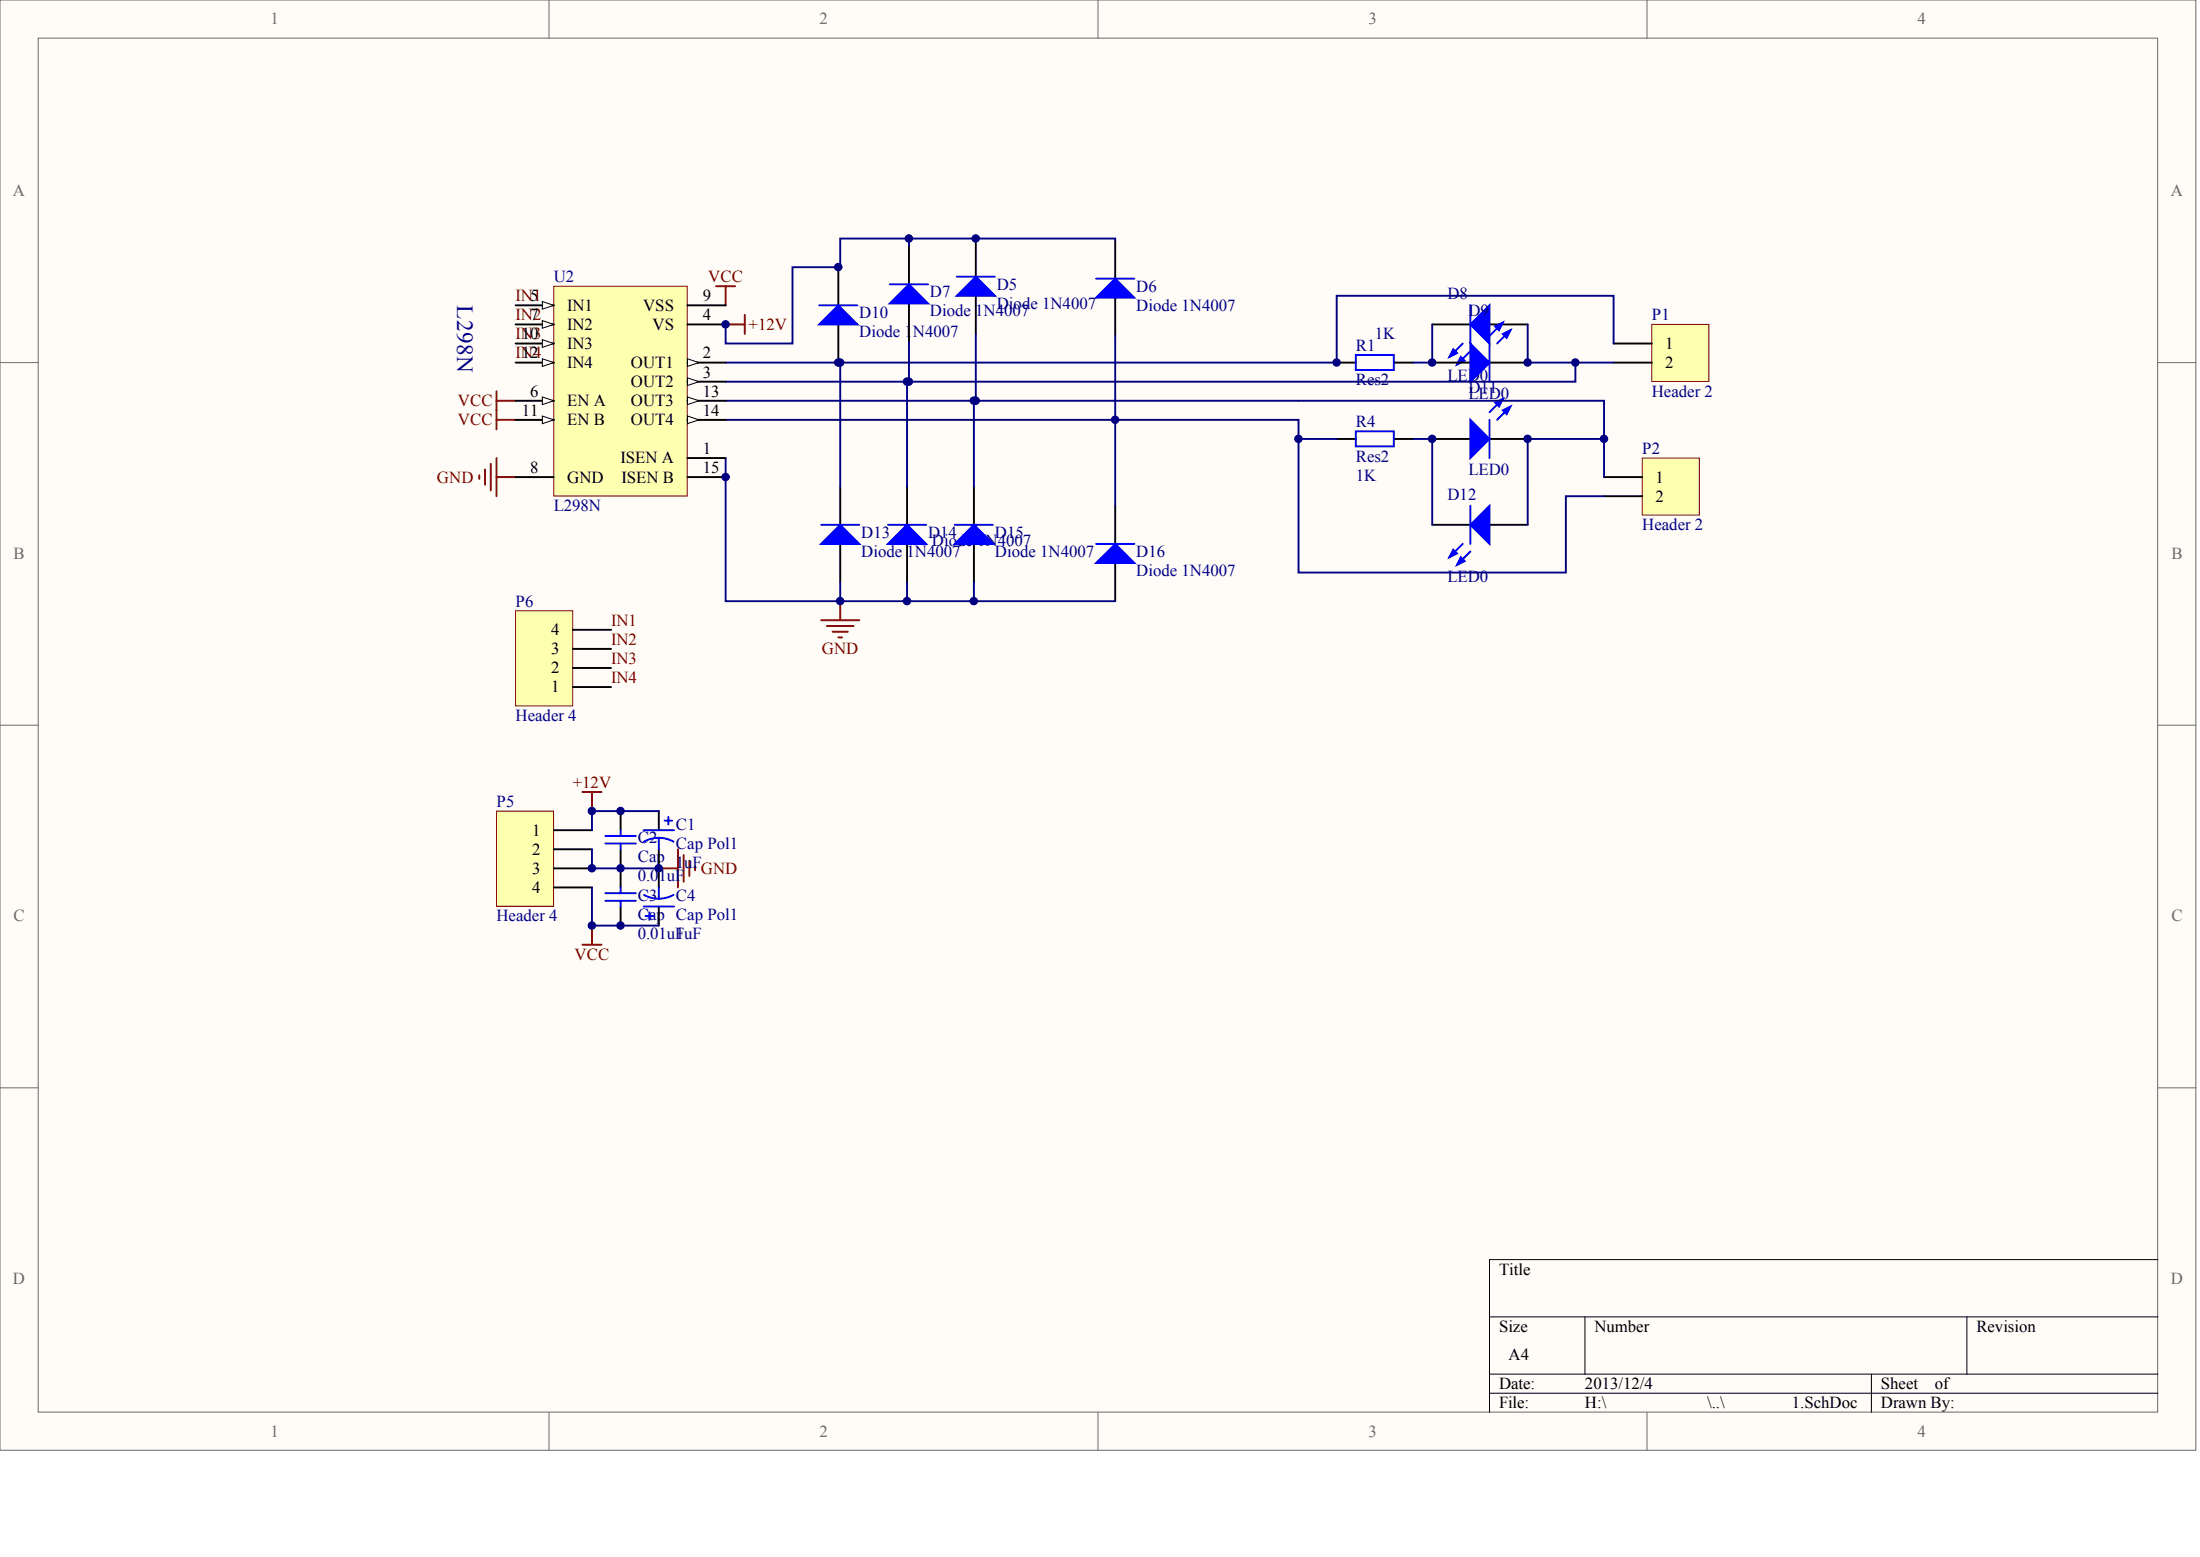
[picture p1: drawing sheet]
<svg xmlns="http://www.w3.org/2000/svg" width="840mm" height="594mm" viewBox="0 0 840 594" stroke-linecap="round" stroke-linejoin="round" font-family="sans-serif">
<g fill="#fffcf8" stroke="#696969" stroke-width=".38">
<path d="M0 0h838v553.4h-838z"/>
<path d="M14.6 14.6h808.8v524.2h-808.8z"/>
</g>
<path d="M209.5 0v14.6M419 0v14.6M628.6 0v14.6M0 138.4h14.6M823.5 138.4h14.6M0 276.7h14.6M823.5 276.7h14.6M0 415.1h14.6M823.5 415.1h14.6M209.5 538.9v14.5M419 538.9v14.5M628.6 538.9v14.5" fill="none" stroke="#696969" stroke-width=".38"/>
<path d="M823.5 480.6h-255.1v58.3M568.4 502.5h255.1M604.9 502.5v21.8M750.6 502.5v21.8M568.4 524.3h255.1M568.4 531.6h255.1M714.2 524.3v14.6" fill="none" stroke="#000" stroke-width=".38"/>
<g fill="none" stroke="#000" stroke-width=".73">
<path d="M346.9 93.9v14.6M372.4 91v14.6M425.6 91.7v14.6M319.9 101.9v14.6M346.9 115.8v14.5M372.4 112.9v14.5M425.6 113.6v14.6M319.9 123.8v14.6M510.1 138.4h7.3M532 138.4h7.3M546.6 123.8h14.6M546.6 138.4h14.6"/>
<path d="M568.4 123.8h14.6M568.4 138.4h14.6M510.1 167.5h7.3M532 167.5h7.3M320.7 185.7v14.6M346.2 185.7v14.6M371.7 185.7v14.6M425.6 193v14.5M320.7 207.5v14.6M346.2 207.5v14.6M371.7 207.5v14.6M425.6 214.8v14.6"/>
</g>
<g fill="#00f" stroke="#00f" stroke-width=".73">
<path d="M561.2 123.8l7.2-7.3v14.6z"/>
<path d="M554.6 133.3l1.5 1.4-3 1.5z"/>
<path d="M557.5 136.2l1.5 1.4-2.9 1.5z"/>
<path d="M561.2 131.1l7.2 7.3-7.2 7.2z"/>
<path d="M573.6 127.4l2.9-1.4-1.5 2.9z"/>
<path d="M570.6 124.5l3-1.4-1.5 2.9z"/>
<path d="M312.6 123.8l7.3-7.3 7.3 7.3z"/>
<path d="M339.6 115.8l7.3-7.3 7.3 7.3z"/>
<path d="M365.1 112.9l7.3-7.3 7.3 7.3z"/>
<path d="M418.3 113.6l7.3-7.3 7.3 7.3z"/>
<path d="M313.4 207.5l7.3-7.2 7.3 7.2z"/>
<path d="M338.9 207.5l7.3-7.2 7.3 7.2z"/>
<path d="M364.4 207.5l7.3-7.2 7.3 7.2z"/>
<path d="M418.3 214.8l7.3-7.3 7.3 7.3z"/>
</g>
<g fill="none" stroke="#00f" stroke-width=".73">
<path d="M312.6 116.5h14.6M339.6 108.5h14.6M365.1 105.6h14.6M418.3 106.3h14.6M561.2 116.5v14.6M517.4 135.4h14.5v5.8h-14.5zM558.2 131.1l-5.1 5.1M561.2 134l-5.1 5.1M568.4 131.1v14.5M573.6 123.1l-5.2 5.1M576.5 126l-5.1 5.1M517.4 164.6h14.5v5.7h-14.5z"/>
<path d="M313.4 200.3h14.6M338.9 200.3h14.6M364.4 200.3h14.6M418.3 207.5h14.6"/>
</g>
<path d="M276.9 123.8h7.3M284.2 120.1v7.3M185.1 179.1v5.9M187.3 176.9v10.2M189.5 174.8v14.5M182.9 181.3v1.5M189.5 182h7.3" fill="none" stroke="#800000" stroke-width=".73"/>
<path d="M346.9 91v2.9M425.6 91.7v-.7h-104.9v10.9h-18.3v29.2h-25.5v-7.3M276.9 152.9h94.8M276.9 145.6h69.3M346.9 145.6h-.7v40.1M372.4 152.9h-.7v32.8M276.9 160.2h148.7v32.8M276.9 174.8v54.6h43.8v-7.3M346.2 222.1v7.3M371.7 222.1v7.3h-51M371.7 229.4h53.9" fill="none" stroke="#000080" stroke-width=".73"/>
<path d="M630.4 123.8h21.8v21.8h-21.8z" fill="#ffffb0" stroke="#800000" stroke-width=".38"/>
<path d="M615.8 131.1h14.6M615.8 138.4h14.6" fill="none" stroke="#000" stroke-width=".73"/>
<path d="M626.8 174.8h21.7v21.7h-21.7z" fill="#ffffb0" stroke="#800000" stroke-width=".38"/>
<path d="M546.6 167.5h14.6M568.4 167.5h14.6M612.2 182h14.6M612.2 189.3h14.6M546.6 200.3h14.6M568.4 200.3h14.6" fill="none" stroke="#000" stroke-width=".73"/>
<g fill="#00f" stroke="#00f" stroke-width=".73">
<path d="M561.2 200.3l7.2-7.3v14.5z"/>
<path d="M554.6 209.7l1.5 1.5-3 1.4z"/>
<path d="M557.5 212.6l1.5 1.5-2.9 1.4z"/>
<path d="M561.2 160.2l7.2 7.3-7.2 7.3z"/>
<path d="M573.6 156.6l2.9-1.5-1.5 2.9z"/>
<path d="M570.6 153.6l3-1.4-1.5 2.9z"/>
</g>
<path d="M573.6 152.2l-5.2 5.1M576.5 155.1l-5.1 5.1M568.4 160.2v14.6M561.2 193v14.5M558.2 207.5l-5.1 5.1M561.2 210.4l-5.1 5.1" fill="none" stroke="#00f" stroke-width=".73"/>
<path d="M320.7 138.4v47.3M346.9 130.3v15.3h254.3v-7.2M372.4 127.4v25.5h239.8v14.6h-29.2v32.8M425.6 128.2v32h70v7.3h14.5M546.6 123.8v14.6h-7.3M583 123.8v14.6h32.8M615.8 131.1v-18.2h-105.7v25.5h-233.2M495.6 167.5v51h102v-29.2h14.6M539.3 167.5h7.3v32.8M612.2 167.5v14.5" fill="none" stroke="#000080" stroke-width=".73"/>
<path d="M313.4 236.7h14.6M315.6 238.8h10.2M320.7 229.4v7.3M317.7 241h5.9M319.9 243.2h1.5" fill="none" stroke="#800000" stroke-width=".73"/>
<path d="M189.5 309.5h21.8v36.3h-21.8z" fill="#ffffb0" stroke="#800000" stroke-width=".38"/>
<path d="M211.3 316.8h14.6M211.3 324h14.6M211.3 331.3h14.6M211.3 338.6h14.6" fill="none" stroke="#000" stroke-width=".73"/>
<path d="M189.5 149.3v14.5M189.5 152.9h7.3M189.5 160.2h7.3M222.3 302.2h7.3M225.9 302.2v7.3M251.4 331.3h7.3M258.7 324v14.6M260.9 326.2v10.2M263.1 328.4v5.8M265.3 330.6v1.5" fill="none" stroke="#800000" stroke-width=".73"/>
<path d="M196.8 233h21.8v36.4h-21.8z" fill="#ffffb0" stroke="#800000" stroke-width=".38"/>
<path d="M218.6 254.9h14.6M218.6 247.6h14.6M218.6 240.3h14.6M218.6 262.1h14.6" fill="none" stroke="#000" stroke-width=".73"/>
<path d="M273.3 109.2h7.3M276.9 109.2v7.3M225.9 353.2v7.3M222.3 360.5h7.3" fill="none" stroke="#800000" stroke-width=".73"/>
<path d="M211.3 109.2h51v80.1h-51z" fill="#ffffb0" stroke="#800000" stroke-width=".38"/>
<path d="M196.8 152.9h14.5" fill="none" stroke="#000" stroke-width=".73"/>
<path d="M207 151.5l4.3 1.4-4.3 1.5z" fill="#fffcf8" stroke="#000" stroke-width=".38"/>
<path d="M196.8 160.2h14.5" fill="none" stroke="#000" stroke-width=".73"/>
<path d="M207 158.7l4.3 1.5-4.3 1.5z" fill="#fffcf8" stroke="#000" stroke-width=".38"/>
<path d="M196.8 116.5h14.5" fill="none" stroke="#000" stroke-width=".73"/>
<path d="M207 115.1l4.3 1.4-4.3 1.5z" fill="#fffcf8" stroke="#000" stroke-width=".38"/>
<path d="M196.8 123.8h14.5" fill="none" stroke="#000" stroke-width=".73"/>
<path d="M207 122.3l4.3 1.5-4.3 1.4z" fill="#fffcf8" stroke="#000" stroke-width=".38"/>
<path d="M196.8 131.1h14.5" fill="none" stroke="#000" stroke-width=".73"/>
<path d="M207 129.6l4.3 1.5-4.3 1.4z" fill="#fffcf8" stroke="#000" stroke-width=".38"/>
<path d="M196.8 138.4h14.5" fill="none" stroke="#000" stroke-width=".73"/>
<path d="M207 136.9l4.3 1.5-4.3 1.4z" fill="#fffcf8" stroke="#000" stroke-width=".38"/>
<path d="M262.4 138.4h14.5" fill="none" stroke="#000" stroke-width=".73"/>
<path d="M262.4 136.9l4.3 1.5-4.3 1.4z" fill="#fffcf8" stroke="#000" stroke-width=".38"/>
<path d="M262.4 145.6h14.5" fill="none" stroke="#000" stroke-width=".73"/>
<path d="M262.4 144.2l4.3 1.4-4.3 1.5z" fill="#fffcf8" stroke="#000" stroke-width=".38"/>
<path d="M262.4 152.9h14.5" fill="none" stroke="#000" stroke-width=".73"/>
<path d="M262.4 151.5l4.3 1.4-4.3 1.5z" fill="#fffcf8" stroke="#000" stroke-width=".38"/>
<path d="M262.4 160.2h14.5" fill="none" stroke="#000" stroke-width=".73"/>
<path d="M262.4 158.7l4.3 1.5-4.3 1.5z" fill="#fffcf8" stroke="#000" stroke-width=".38"/>
<path d="M262.4 116.5h14.5M262.4 123.8h14.5M262.4 174.8h14.5M196.8 182h14.5M262.4 182h14.5M236.9 309.5v7.3M251.4 309.5v7.3M236.9 324v14.6M251.4 324v14.6M236.9 345.9v7.3M251.4 345.9v7.3" fill="none" stroke="#000" stroke-width=".73"/>
<g fill="none" stroke="#00f" stroke-width=".73">
<path d="M231 318.9h11.7M236.9 316.8v2.1M245.6 316.8h11.7M251.4 319.7a11.6 11.6 0 0 1 5.7 1.5M251.4 319.7a11.6 11.6 0 0 0-5.7 1.4M251.4 319.7v4.3M253.6 313.1h2.9M255.1 311.7v2.9M231 321.9h11.7M236.9 321.9v2.1M236.9 338.6v2.2M251.4 338.6v4.4"/>
<path d="M231 340.8h11.7M231 343.7h11.7M236.9 343.7v2.2M245.6 345.9h11.7M246.3 349.5h2.9M247.8 348.1v2.9M257.1 341.4a11.6 11.6 0 0 1-11.3 .1"/>
</g>
<path d="M251.4 309.5h-25.5v7.3M225.9 324v7.3h25.5M225.9 338.6v14.6h25.5" fill="none" stroke="#000080" stroke-width=".73"/>
<g fill="#000080" stroke="#000080" stroke-width=".38">
<circle cx="225.9" cy="353.1" r="1.42"/>
<circle cx="225.9" cy="331.3" r="1.42"/>
<circle cx="225.9" cy="309.4" r="1.42"/>
<circle cx="236.8" cy="353.1" r="1.42"/>
<circle cx="236.8" cy="331.3" r="1.42"/>
<circle cx="236.8" cy="309.4" r="1.42"/>
<circle cx="251.4" cy="331.3" r="1.42"/>
<circle cx="276.9" cy="182" r="1.42"/>
<circle cx="276.9" cy="123.8" r="1.42"/>
<circle cx="319.9" cy="138.3" r="1.42"/>
<circle cx="319.9" cy="101.9" r="1.42"/>
<circle cx="320.6" cy="229.3" r="1.42"/>
<circle cx="320.6" cy="138.3" r="1.42"/>
<circle cx="346.1" cy="229.3" r="1.42"/>
<circle cx="346.1" cy="145.6" r="1.42"/>
<circle cx="346.9" cy="145.6" r="1.42"/>
<circle cx="346.9" cy="91" r="1.42"/>
<circle cx="371.6" cy="229.3" r="1.42"/>
<circle cx="371.6" cy="152.9" r="1.42"/>
<circle cx="372.4" cy="152.9" r="1.42"/>
<circle cx="372.4" cy="91" r="1.42"/>
<circle cx="425.6" cy="160.2" r="1.42"/>
<circle cx="495.5" cy="167.4" r="1.42"/>
<circle cx="510.1" cy="138.3" r="1.42"/>
<circle cx="546.5" cy="167.4" r="1.42"/>
<circle cx="546.5" cy="138.3" r="1.42"/>
<circle cx="583" cy="167.4" r="1.42"/>
<circle cx="583" cy="138.3" r="1.42"/>
<circle cx="601.2" cy="138.3" r="1.42"/>
<circle cx="612.1" cy="167.4" r="1.42"/>
</g>
<text font-size="8.8" fill="#000080" x="174.4" y="116.5" transform="rotate(90 174.4 116.5)">L298N</text>
<g font-size="6.4" fill="#696969">
<text x="103.2" y="9.3">1</text>
<text x="312.7" y="9.3">2</text>
<text x="522.2" y="9.3">3</text>
<text x="731.8" y="9.3">4</text>
<text x="5" y="74.9">A</text>
<text x="828.5" y="74.9">A</text>
<text x="5.2" y="213.2">B</text>
<text x="828.7" y="213.2">B</text>
<text x="5.2" y="351.6">C</text>
<text x="828.7" y="351.6">C</text>
<text x="5" y="490">D</text>
<text x="828.5" y="490">D</text>
<text x="103.2" y="548.2">1</text>
<text x="312.7" y="548.2">2</text>
<text x="522.2" y="548.2">3</text>
<text x="731.8" y="548.2">4</text>
</g>
<g font-size="6.4" fill="#000080">
<text x="211.3" y="107.7">U2</text>
<text x="354.9" y="113.5">D7</text>
<text x="380.4" y="110.6">D5</text>
<text x="433.6" y="111.3">D6</text>
<text x="380.4" y="117.8">Diode 1N4007</text>
<text x="433.6" y="118.6">Diode 1N4007</text>
<text x="552.4" y="114.2">D8</text>
<text x="328" y="121.5">D10</text>
<text x="354.9" y="120.8">Diode 1N4007</text>
<text x="560.4" y="120.8">D9</text>
<text x="630.4" y="122.2">P1</text>
<text x="328" y="128.8">Diode 1N4007</text>
<text x="524.7" y="129.5">1K</text>
<text x="517.4" y="133.9">R1</text>
<text x="517.4" y="147">Res2</text>
<text x="552.4" y="145.5">LED0</text>
<text x="560.4" y="149.9">D11</text>
<text x="560.4" y="152.1">LED0</text>
<text x="630.4" y="151.3">Header 2</text>
<text x="517.4" y="163">R4</text>
<text x="626.8" y="173.2">P2</text>
<text x="517.4" y="176.1">Res2</text>
<text x="517.4" y="183.4">1K</text>
<text x="560.4" y="181.2">LED0</text>
<text x="552.4" y="190.7">D12</text>
<text x="211.3" y="195">L298N</text>
<text x="626.8" y="202.3">Header 2</text>
<text x="328.7" y="205.2">D13</text>
<text x="354.2" y="205.2">D14</text>
<text x="355.6" y="208.1">Diode 1N4007</text>
<text x="379.7" y="205.2">D15</text>
<text x="328.7" y="212.5">Diode 1N4007</text>
<text x="379.7" y="212.5">Diode 1N4007</text>
<text x="433.6" y="212.5">D16</text>
<text x="433.6" y="219.8">Diode 1N4007</text>
<text x="552.4" y="222">LED0</text>
<text x="196.8" y="231.4">P6</text>
<text x="196.8" y="275.1">Header 4</text>
<text x="189.5" y="307.9">P5</text>
<text x="258" y="316.6">C1</text>
<text x="243.4" y="321.7">C2</text>
<text x="258" y="323.9">Cap Pol1</text>
<text x="243.4" y="329">Cap</text>
<text x="258" y="331.2">1uF</text>
<text x="243.4" y="336.3">0.01uF</text>
<text x="243.4" y="343.6">C3</text>
<text x="258" y="343.6">C4</text>
<text x="189.5" y="351.6">Header 4</text>
<text x="243.4" y="350.9">Cap Cap Pol1</text>
<text x="243.4" y="358.2">0.01uF</text>
<text x="258" y="358.2">1uF</text>
</g>
<g font-size="6.4" fill="#800000">
<text x="270.3" y="107.7">VCC</text>
<text x="196.8" y="114.9">IN1</text>
<text x="196.8" y="122.2">IN2</text>
<text x="285.7" y="125.9">+12V</text>
<text x="196.8" y="129.5">IN3</text>
<text x="196.8" y="136.8">IN4</text>
<text x="174.8" y="155">VCC</text>
<text x="174.8" y="162.3">VCC</text>
<text x="166.7" y="184.1">GND</text>
<text x="233.2" y="238.7">IN1</text>
<text x="233.2" y="246">IN2</text>
<text x="313.7" y="249.7">GND</text>
<text x="233.2" y="253.3">IN3</text>
<text x="233.2" y="260.6">IN4</text>
<text x="218.6" y="300.6">+12V</text>
<text x="267.5" y="333.4">GND</text>
<text x="219.3" y="366.2">VCC</text>
</g>
<g font-size="6.4">
<text x="202.3" y="114.9">5</text>
<text x="216.4" y="118.6">IN1</text>
<text x="245.5" y="118.6">VSS</text>
<text x="268.2" y="114.9">9</text>
<text x="202.3" y="122.2">7</text>
<text x="216.4" y="125.9">IN2</text>
<text x="249" y="125.9">VS</text>
<text x="268.2" y="122.2">4</text>
<text x="199.1" y="129.5">10</text>
<text x="199.1" y="136.8">12</text>
<text x="216.4" y="133.1">IN3</text>
<text x="268.2" y="136.8">2</text>
<text x="635.5" y="133.1">1</text>
<text x="216.4" y="140.4">IN4</text>
<text x="240.8" y="140.4">OUT1</text>
<text x="635.5" y="140.4">2</text>
<text x="240.8" y="147.7">OUT2</text>
<text x="268.2" y="144.1">3</text>
<text x="202.3" y="151.3">6</text>
<text x="216.4" y="155">EN A</text>
<text x="240.8" y="155">OUT3</text>
<text x="268.2" y="151.3">13</text>
<text x="199.1" y="158.6">11</text>
<text x="268.2" y="158.6">14</text>
<text x="216.4" y="162.3">EN B</text>
<text x="240.8" y="162.3">OUT4</text>
<text x="268.2" y="173.2">1</text>
<text x="236.8" y="176.8">ISEN A</text>
<text x="202.3" y="180.5">8</text>
<text x="216.4" y="184.1">GND</text>
<text x="237.1" y="184.1">ISEN B</text>
<text x="268.2" y="180.5">15</text>
<text x="631.9" y="184.1">1</text>
<text x="631.9" y="191.4">2</text>
<text x="210.3" y="242.4">4</text>
<text x="210.3" y="249.7">3</text>
<text x="210.3" y="256.9">2</text>
<text x="210.3" y="264.2">1</text>
<text x="203" y="318.8">1</text>
<text x="203" y="326.1">2</text>
<text x="203" y="333.4">3</text>
<text x="203" y="340.7">4</text>
<text x="572.1" y="486.3">Title</text>
<text x="572.1" y="508.2">Size</text>
<text x="608.5" y="508.2">Number</text>
<text x="754.3" y="508.2">Revision</text>
<text x="575.7" y="519.1">A4</text>
<text x="572.1" y="530">Date:</text>
<text x="604.9" y="530">2013/12/4</text>
<text x="717.8" y="530">Sheet</text>
<text x="738.4" y="530">of</text>
<text x="572.1" y="537.3">File:</text>
<text x="604.9" y="537.3">H:\</text>
<text x="651.5" y="537.3">\..\</text>
<text x="683.8" y="537.3">1.SchDoc</text>
<text x="717.8" y="537.3">Drawn By:</text>
</g>
</svg>
